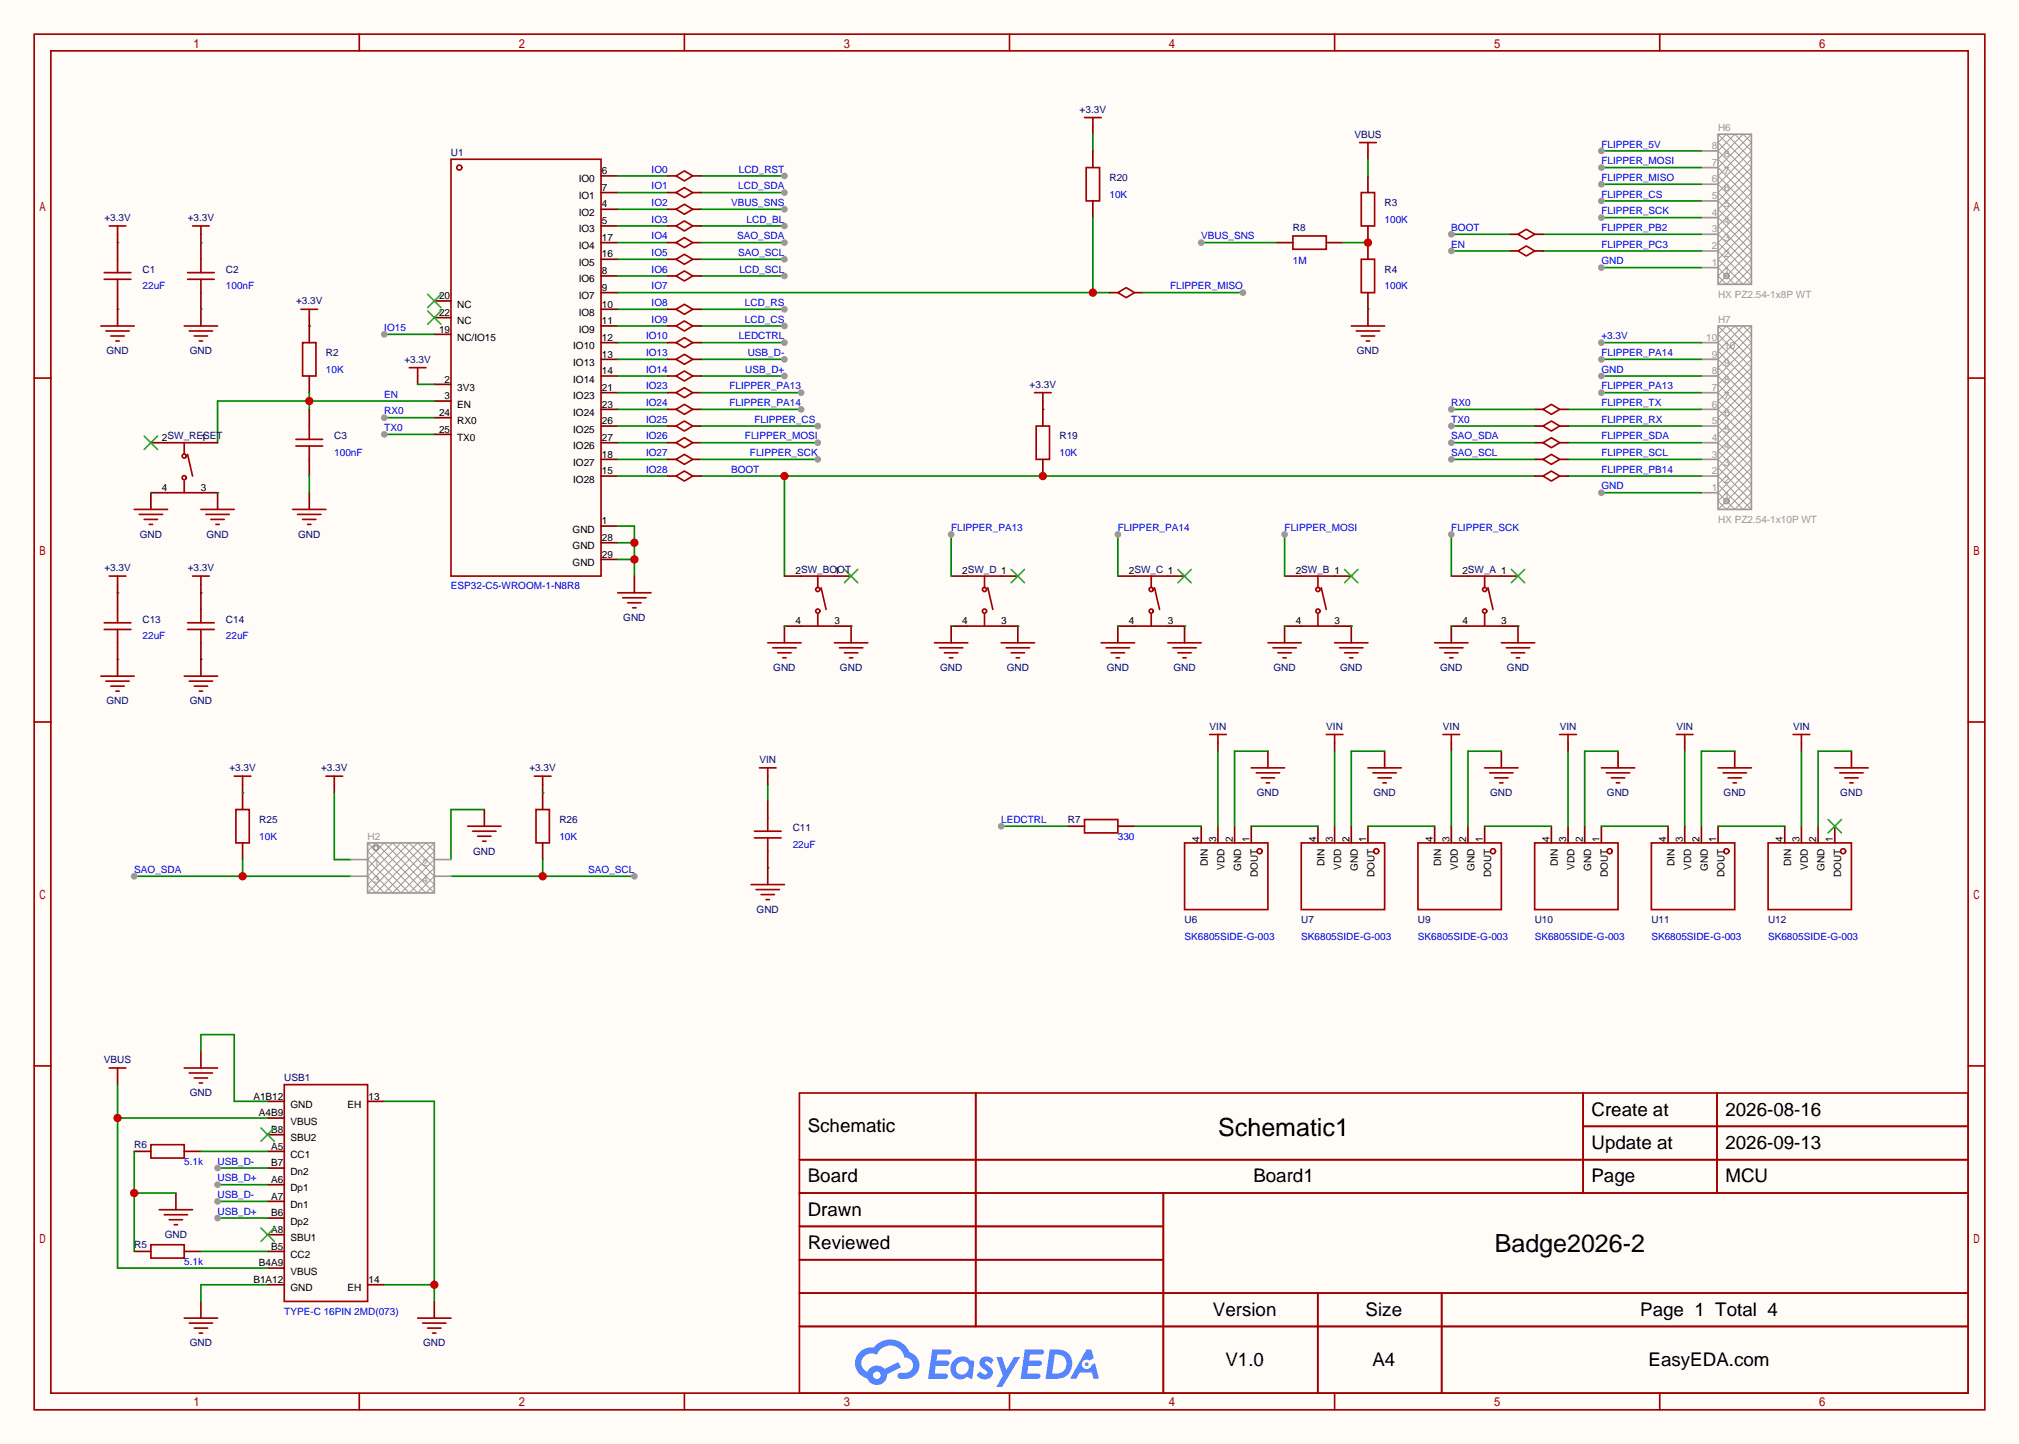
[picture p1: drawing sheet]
<svg xmlns="http://www.w3.org/2000/svg" width="308mm" height="220mm" viewBox="0 0 308 220" stroke-linecap="round" stroke-linejoin="round" font-family="sans-serif">
<path d="M0 0h307.6v220h-307.6z" fill="#fffcf7"/>
<g fill="none" stroke="#a10000" stroke-width=".25">
<path d="M5.2 5.2h297.2v209.6h-297.2zM7.7 7.7h292.1v204.5h-292.1zM54.7 5.2v2.5M104.3 5.2v2.5M153.8 5.2v2.5M203.3 5.2v2.5M252.9 5.2v2.5M5.2 57.6h2.5M299.8 57.6h2.6M5.2 110h2.5M299.8 110h2.6M5.2 162.4h2.5"/>
<path d="M121.8 166.5h178v45.7h-178zM121.8 176.7h178M148.7 166.5v35.6M241.2 166.5v15.2M241.2 171.6h58.6M261.6 166.5v15.2M299.8 162.4h2.6M121.8 181.7h178M121.8 186.8h55.4M121.8 197h178M121.8 191.9h55.4M177.2 181.7v30.5"/>
<path d="M200.8 197v15.2M219.6 197v15.2M54.7 212.2v2.6M104.3 212.2v2.6M121.8 202.1h178M153.8 212.2v2.6M203.3 212.2v2.6M252.9 212.2v2.6"/>
</g>
<g fill="#5487ff">
<path d="M149.5 206.9a1.3 1.3 0 0 1 1.9 .3l-.4 .6a.54 .54 0 0 0-1-.2l.1 .1a2.32 2.32 0 0 1 1.2 1.4 1.36 1.36 0 0 1-1.1 1 1.36 1.36 0 0 1-1.4-.6l.5-.6a.7 .7 0 0 0 1.1 .3v-.3a2.4 2.4 0 0 1-1.2-1.3l.1-.5z"/>
<path d="M151.8 206.7h.8l.7 2 1.2-2h.9l-2.7 4.5h-.9l1-1.6z"/>
<path d="M142 205.5h1.7a1.31 1.31 0 0 1 1.2 .2 .4 .4 0 0 1-.3 .6h-1.8l-.1 1h1.6a.4 .4 0 0 1 .3 .4 .4 .4 0 0 1-.4 .4h-1.6l-.2 1.2 .8-.1a1.23 1.23 0 0 1 1.2 .2 .39 .39 0 0 1-.4 .6h-2.6z"/>
<path d="M156.1 205.5h1.7a1.32 1.32 0 0 1 1.2 .2 .39 .39 0 0 1-.3 .6h-1.8l-.1 1h1.6a.4 .4 0 0 1 .4 .4 .4 .4 0 0 1-.5 .4h-1.6l-.2 1.1h.8a1.23 1.23 0 0 1 1.2 .2 .39 .39 0 0 1-.4 .6h-2.6z"/>
<path d="M165.5 205.6h.8l.3 1.3-.6 .3a.75 .75 0 0 0-1.1 .3 .75 .75 0 0 0 .5 1.1 .75 .75 0 0 0 .9-.7l.5-.3 .6 2.4h-.8l-.3-.9h-1.8l-.5 .9h-1z"/>
<path d="M159.9 205.6l-.6 4.4h1.4a2.27 2.27 0 0 0 2.6-1.6 2.27 2.27 0 0 0-1.4-2.7zM160.7 206.3a1.5 1.5 0 0 1 1.8 1.6 1.5 1.5 0 0 1-1.9 1.3h-.3z"/>
<path d="M145.4 207.2a1.62 1.62 0 0 0-.4 2.1 1.62 1.62 0 0 0 2 .6l.3-.2 .4 .2 .4 .1 .3-2.4-.1-.3-.2-.1a.57 .57 0 0 1-.6-.3 1.73 1.73 0 0 0-2.1 .3zM146 207.7a.96 .96 0 0 1 1.4 0 .96 .96 0 0 1-.2 1.5 .95 .95 0 0 1-1.4-.1 .95 .95 0 0 1 .2-1.4z"/>
<path d="M131 206a2.37 2.37 0 0 0 1.1 4 1.54 1.54 0 0 0 1.8 1 1.54 1.54 0 0 0 1.2-1.6l2.2-1.1-.5-.8-2.1 1a1.57 1.57 0 0 0-2.6 .5 1.5 1.5 0 0 1-.7-2.1 1.5 1.5 0 0 1 2.2-.5 2.23 2.23 0 0 1 2.3-1.4 2.23 2.23 0 0 1 2 1.8 1.16 1.16 0 0 1 1.2 1.1 1.16 1.16 0 0 1-1.1 1.2h-.7a.47 .47 0 0 0-.5 .4 .47 .47 0 0 0 .4 .5 2.26 2.26 0 0 0 2.8-2.5 2.12 2.12 0 0 0-1.4-1.5 3.2 3.2 0 0 0-5.5-.7l-.3-.1a2.55 2.55 0 0 0-1.8 .8zM133 209.5a.6 .6 0 0 1 1.2 0 .6 .6 0 0 1-1.2 0z"/>
<circle cx="165.6" cy="207.8" r=".28"/>
</g>
<g fill="none" stroke="#a10000" stroke-width=".25">
<path d="M68.7 24.3h22.9v63.5h-22.9z"/>
<circle cx="70" cy="25.5" r=".38"/>
</g>
<g fill="none" stroke="#870000" stroke-width=".25">
<path d="M91.6 39.5h2.5M91.6 37h2.5M91.6 34.4h2.5M91.6 31.9h2.5M91.6 29.3h2.5M91.6 26.8h2.5M66.2 45.8h2.5M66.2 48.4h2.5M66.2 50.9h2.5M66.2 58.5h2.5M91.6 59.8h2.5M91.6 57.3h2.5"/>
<path d="M91.6 54.7h2.5M91.6 52.2h2.5M91.6 49.7h2.5M91.6 47.1h2.5M91.6 44.6h2.5M91.6 42h2.5M66.2 61.1h2.5M66.2 63.6h2.5M66.2 66.2h2.5M91.6 72.5h2.5M91.6 70h2.5M91.6 67.4h2.5"/>
<path d="M91.6 64.9h2.5M91.6 62.4h2.5M91.6 85.2h2.5M91.6 82.7h2.5M91.6 80.1h2.5"/>
</g>
<path d="M65.2 44.8l2 2.1M65.2 47.4l2 2M67.2 44.8l-2 2.1M67.2 47.4l-2 2" fill="none" stroke="#3c3" stroke-width=".25"/>
<path d="M94.1 85.2h2.5M94.1 80.1h2.5v7.7M94.1 82.7h2.5" fill="none" stroke="#008700" stroke-width=".25"/>
<g fill="#c00">
<circle cx="96.6" cy="85.2" r=".63"/>
<circle cx="96.6" cy="82.7" r=".63"/>
</g>
<g fill="none" stroke="#870000" stroke-width=".25">
<path d="M166.5 19.2v1.2M17.9 35.7v1.3M30.6 35.7v1.3M166.5 23v2.5M166.5 30.6v2.5M194.4 37h2.6M202.1 37h2.5M208.4 26.8v2.5M208.4 34.4v5.1M17.9 47.1v2.6M30.6 47.1v2.6M47.1 48.4v3.8"/>
<path d="M47.1 57.3v2.5M63.6 57.3v1.2M208.4 44.6v5.1M23 75.1v2.5M33.1 75.1v2.5M47.1 75.1v2.5M158.9 61.1v3.8M158.9 70v2.5M17.9 89v1.3M30.6 89v1.3M96.6 87.8v2.5M119.5 95.4v2.5"/>
<path d="M129.7 95.4v2.5M144.9 95.4v2.5M155.1 95.4v2.5M170.3 95.4v2.5M180.5 95.4v2.5M195.7 95.4v2.5M205.9 95.4v2.5M221.1 95.4v2.5M231.3 95.4v2.5M17.9 100.5v2.5M30.6 100.5v2.5M37 119.5v3.8"/>
<path d="M50.9 119.5v1.3M82.7 119.5v3.8M193.2 114.4v2.6M210.9 114.4v2.6M228.7 114.4v2.6M246.5 114.4v2.6M264.3 114.4v2.6M282.1 114.4v2.6M37 128.4v2.5M73.8 123.3v2.6M82.7 128.4v2.5M117 132.2v2.5"/>
<path d="M30.6 160.1v2.6M26.8 181.7v2.6M30.6 198.2v2.6M66.2 198.2v2.6"/>
</g>
<g fill="none" stroke="#a10000" stroke-width=".25">
<path d="M165.2 17.9h2.6M166.5 17.9v1.3M16.6 34.4h2.6M17.9 34.4v1.3M29.3 34.4h2.6M30.6 34.4v1.3M165.5 25.5h2v5.1h-2zM197 35.9h5.1v2.1h-5.1zM207.4 39.5h2v5.1h-2zM207.4 29.3h2v5.1h-2zM15.4 49.7h5M16.1 50.4h3.6"/>
<path d="M16.9 51.2h2M17.7 51.9h.5M28.1 49.7h5M28.8 50.4h3.6M29.6 51.2h2M30.4 51.9h.5M45.8 47.1h2.6M46.1 52.2h2v5.1h-2zM47.1 47.1v1.3M62.4 56h2.5M63.6 56v1.3M157.6 59.8h2.5"/>
<path d="M158.9 59.8v1.3M205.9 49.7h5M206.6 50.4h3.6M207.4 51.2h2M208.2 51.9h.5M20.4 77.6h5.1M21.2 78.4h3.6M22 79.1h2M22.7 79.9h.5M30.6 77.6h5.1M31.4 78.4h3.5M32.1 79.1h2.1"/>
<path d="M32.9 79.9h.5M44.6 77.6h5.1M45.3 78.4h3.6M46.1 79.1h2M46.9 79.9h.5M157.9 64.9h2v5.1h-2zM16.6 87.8h2.6M17.9 87.8v1.2M29.3 87.8h2.6M30.6 87.8v1.2M94.1 90.3h5.1M94.9 91.1h3.5"/>
<path d="M95.6 91.8h2.1M96.4 92.6h.5M117 97.9h5M117.7 98.7h3.6M118.5 99.4h2M127.1 97.9h5.1M127.9 98.7h3.5M128.7 99.4h2M142.4 97.9h5M143.1 98.7h3.6M143.9 99.4h2M152.5 97.9h5.1"/>
<path d="M153.3 98.7h3.5M154.1 99.4h2M167.8 97.9h5M168.5 98.7h3.6M169.3 99.4h2M177.9 97.9h5.1M178.7 98.7h3.5M179.5 99.4h2M193.2 97.9h5M193.9 98.7h3.6M194.7 99.4h2M203.3 97.9h5.1"/>
<path d="M204.1 98.7h3.5M204.9 99.4h2M218.6 97.9h5M219.3 98.7h3.6M220.1 99.4h2M228.7 97.9h5.1M229.5 98.7h3.5M230.3 99.4h2M15.4 103h5M16.1 103.8h3.6M16.9 104.5h2M17.7 105.3h.5"/>
<path d="M28.1 103h5M28.8 103.8h3.6M29.6 104.5h2M30.4 105.3h.5M35.7 118.2h2.5M37 118.2v1.3M49.7 118.2h2.5M50.9 118.2v1.3M81.4 118.2h2.5M82.7 118.2v1.3M119.3 100.2h.5M129.4 100.2h.5"/>
<path d="M144.7 100.2h.5M154.8 100.2h.5M170.1 100.2h.5M180.2 100.2h.5M190.6 117h5.1M191.4 117.7h3.5M192.2 118.5h2M192.9 119.3h.5M195.5 100.2h.5M205.6 100.2h.5M208.4 117h5.1M209.2 117.7h3.5"/>
<path d="M209.9 118.5h2.1M210.7 119.3h.5M220.9 100.2h.5M226.2 117h5.1M226.9 117.7h3.6M227.7 118.5h2M228.5 119.3h.5M231 100.2h.5M244 117h5M244.7 117.7h3.6M245.5 118.5h2M246.3 119.3h.5"/>
<path d="M261.7 117h5.1M262.5 117.7h3.6M263.3 118.5h2M264 119.3h.5M279.5 117h5.1M280.3 117.7h3.5M281.1 118.5h2M281.8 119.3h.5M35.9 123.3h2.1v5.1h-2.1zM71.2 125.9h5.1M72 126.6h3.6M72.8 127.4h2"/>
<path d="M73.5 128.1h.5M81.7 123.3h2v5.1h-2zM114.4 134.7h5.1M115.2 135.5h3.5M116 136.3h2M116.7 137h.5M28.1 162.7h5M28.8 163.4h3.6M29.6 164.2h2M30.4 165h.5M24.3 184.3h5M25 185h3.6"/>
<path d="M25.8 185.8h2M26.5 186.6h.6M28.1 200.8h5M28.8 201.5h3.6M29.6 202.3h2M30.4 203.1h.5M63.6 200.8h5.1M64.4 201.5h3.5M65.2 202.3h2M65.9 203.1h.5"/>
</g>
<path d="M166.5 20.4v2.6M47.1 49.7h.1M47.1 59.8v2.6M63.6 58.5h2.6M66.2 61.1h-33.1v6.3M158.9 62.4h.1" fill="none" stroke="#008700" stroke-width=".25"/>
<circle cx="47.1" cy="61.1" r=".63" fill="#c00"/>
<path d="M58.5 63.6h7.7" fill="none" stroke="#008700" stroke-width=".25"/>
<circle cx="58.5" cy="63.6" r=".51" fill="#999"/>
<path d="M58.5 66.2h7.7" fill="none" stroke="#008700" stroke-width=".25"/>
<circle cx="58.5" cy="66.2" r=".51" fill="#999"/>
<path d="M94.1 72.5h7.6M106.8 72.5h127M119.5 72.5v15.3" fill="none" stroke="#008700" stroke-width=".25"/>
<g fill="#c00">
<circle cx="158.9" cy="72.5" r=".63"/>
<circle cx="119.5" cy="72.5" r=".63"/>
</g>
<path d="M58.5 50.9h7.7M94.1 59.8h7.6M94.1 70h7.6M94.1 67.4h7.6M94.1 64.9h7.6M94.1 62.4h7.6" fill="none" stroke="#008700" stroke-width=".25"/>
<circle cx="58.5" cy="50.9" r=".51" fill="#999"/>
<path d="M166.5 33.1v11.5M94.1 57.3h7.6M94.1 54.7h7.6M94.1 52.2h7.6M94.1 49.7h7.6M94.1 47.1h7.6M94.1 44.6h74.9" fill="none" stroke="#008700" stroke-width=".25"/>
<circle cx="166.5" cy="44.6" r=".63" fill="#c00"/>
<g fill="none" stroke="#008700" stroke-width=".25">
<path d="M17.9 37h.1M94.1 39.5h7.6M94.1 37h7.6M94.1 34.4h7.6M94.1 31.9h7.6M94.1 29.3h7.6M94.1 26.8h7.6M17.9 47.1h.1M94.1 42h7.6M106.8 54.7h12.7M17.9 90.3h.1M30.6 90.3h.1"/>
<path d="M17.9 100.5h.1M30.6 100.5h.1M117 119.5v2.5M117 132.2h.1"/>
</g>
<path d="M165.2 124.8h5.1v2.1h-5.1zM23 174.4h5.1v2h-5.1zM23 189.6h5.1v2h-5.1z" fill="none" stroke="#a10000" stroke-width=".25"/>
<path d="M162.7 125.9h2.5M170.3 125.9h2.5M20.4 175.4h2.6M28.1 175.4h2.5M20.4 190.6h2.6M28.1 190.6h2.5" fill="none" stroke="#870000" stroke-width=".25"/>
<circle cx="119.5" cy="54.7" r=".51" fill="#999"/>
<path d="M106.8 57.3h12.7" fill="none" stroke="#008700" stroke-width=".25"/>
<circle cx="119.5" cy="57.3" r=".51" fill="#999"/>
<path d="M43.3 165.2h12.7v33h-12.7z" fill="none" stroke="#a10000" stroke-width=".25"/>
<g fill="none" stroke="#870000" stroke-width=".25">
<path d="M40.8 167.8h2.5M40.8 170.3h2.5M40.8 172.8h2.5M40.8 175.4h2.5M40.8 177.9h2.5M56 167.8h2.5M40.8 180.5h2.5M40.8 183h2.5M40.8 185.5h2.5M40.8 188.1h2.5M40.8 190.6h2.5M40.8 193.2h2.5"/>
<path d="M40.8 195.7h2.5M56 195.7h2.5"/>
</g>
<path d="M39.8 171.8l2 2.1M41.8 171.8l-2 2.1M39.8 187.1l2 2M41.8 187.1l-2 2" fill="none" stroke="#3c3" stroke-width=".25"/>
<path d="M58.5 167.8h7.7v30.4M58.5 195.7h7.7" fill="none" stroke="#008700" stroke-width=".25"/>
<circle cx="66.2" cy="195.7" r=".63" fill="#c00"/>
<path d="M17.9 165.2v28h22.9M17.9 170.3h22.9M30.6 160.1v-2.5h5.1v10.2h5.1M40.8 195.7h-10.2v2.5" fill="none" stroke="#008700" stroke-width=".25"/>
<path d="M208.4 23v1.3M117 118.2v1.3M185.5 113.2v1.2M203.3 113.2v1.2M221.1 113.2v1.2M238.9 113.2v1.2M256.7 113.2v1.2M274.4 113.2v1.2M17.9 164v1.2" fill="none" stroke="#870000" stroke-width=".25"/>
<g fill="none" stroke="#a10000" stroke-width=".25">
<path d="M207.1 21.7h2.6M208.4 21.7v1.3M115.7 117h2.5M117 117v1.2M184.3 111.9h2.5M185.5 111.9v1.3M202.1 111.9h2.5M203.3 111.9v1.3M219.8 111.9h2.6M221.1 111.9v1.3M237.6 111.9h2.6M238.9 111.9v1.3"/>
<path d="M255.4 111.9h2.5M256.7 111.9v1.3M273.2 111.9h2.5M274.4 111.9v1.3M16.6 162.7h2.6M17.9 162.7v1.3"/>
</g>
<circle cx="17.9" cy="170.3" r=".63" fill="#c00"/>
<path d="M33.1 183h7.7" fill="none" stroke="#008700" stroke-width=".25"/>
<circle cx="33.1" cy="183" r=".51" fill="#999"/>
<path d="M33.1 177.9h7.7" fill="none" stroke="#008700" stroke-width=".25"/>
<circle cx="33.1" cy="177.9" r=".51" fill="#999"/>
<path d="M33.1 185.5h7.7" fill="none" stroke="#008700" stroke-width=".25"/>
<circle cx="33.1" cy="185.5" r=".51" fill="#999"/>
<path d="M33.1 180.5h7.7" fill="none" stroke="#008700" stroke-width=".25"/>
<circle cx="33.1" cy="180.5" r=".51" fill="#999"/>
<path d="M106.8 49.7h12.7M30.6 175.4h10.2M30.6 190.6h10.2" fill="none" stroke="#008700" stroke-width=".25"/>
<g fill="none" stroke="#a10000" stroke-width=".25">
<path d="M25.5 75.1h5.1M25.5 67.4h5.1M28.1 67.4v1.8M28.1 73.3v1.8M28.6 69.2l.7 3.3M122 95.4h5.1M122 87.8h5.1M124.6 87.8v1.7M124.6 93.6v1.8M125.1 89.5l.8 3.3M147.4 95.4h5.1M147.4 87.8h5.1"/>
<path d="M150 87.8v1.7M150 93.6v1.8M150.5 89.5l.8 3.3M172.8 95.4h5.1M172.8 87.8h5.1M175.4 87.8v1.7M175.4 93.6v1.8M175.9 89.5l.8 3.3M198.2 95.4h5.1M198.2 87.8h5.1M200.8 87.8v1.7M200.8 93.6v1.8"/>
<path d="M201.3 89.5l.8 3.3M223.6 95.4h5.1M223.6 87.8h5.1M226.2 87.8v1.7M226.2 93.6v1.8M226.7 89.5l.8 3.3"/>
<circle cx="28.1" cy="72.8" r=".32"/>
<circle cx="28.1" cy="69.5" r=".32"/>
<circle cx="124.6" cy="93.1" r=".32"/>
<circle cx="124.6" cy="89.8" r=".32"/>
<circle cx="150" cy="93.1" r=".32"/>
<circle cx="150" cy="89.8" r=".32"/>
<circle cx="175.4" cy="93.1" r=".32"/>
<circle cx="175.4" cy="89.8" r=".32"/>
<circle cx="200.8" cy="93.1" r=".32"/>
<circle cx="200.8" cy="89.8" r=".32"/>
<circle cx="226.2" cy="93.1" r=".32"/>
<circle cx="226.2" cy="89.8" r=".32"/>
</g>
<g fill="none" stroke="#870000" stroke-width=".25">
<path d="M23 67.4h2.5M23 75.1h2.5M30.6 67.4h2.5M30.6 75.1h2.5M119.5 87.8h2.5M119.5 95.4h2.5M127.1 87.8h2.6M127.1 95.4h2.6M144.9 87.8h2.5M144.9 95.4h2.5M152.5 87.8h2.6M152.5 95.4h2.6"/>
<path d="M170.3 87.8h2.5M170.3 95.4h2.5M177.9 87.8h2.6M177.9 95.4h2.6M195.7 87.8h2.5M195.7 95.4h2.5M203.3 87.8h2.6M203.3 95.4h2.6M221.1 87.8h2.5M221.1 95.4h2.5M228.7 87.8h2.6M228.7 95.4h2.6"/>
</g>
<path d="M22 66.4l2 2.1M24 66.4l-2 2.1M128.7 86.7l2 2.1M130.7 86.7l-2 2.1M154.1 86.7l2 2.1M156.1 86.7l-2 2.1M179.5 86.7l2 2.1M181.5 86.7l-2 2.1M204.9 86.7l2 2.1M206.9 86.7l-2 2.1M230.3 86.7l2 2.1M232.3 86.7l-2 2.1" fill="none" stroke="#3c3" stroke-width=".25"/>
<circle cx="119.5" cy="49.7" r=".51" fill="#999"/>
<path d="M106.8 47.1h12.7" fill="none" stroke="#008700" stroke-width=".25"/>
<circle cx="119.5" cy="47.1" r=".51" fill="#999"/>
<path d="M106.8 42h12.7" fill="none" stroke="#008700" stroke-width=".25"/>
<circle cx="119.5" cy="42" r=".51" fill="#999"/>
<path d="M106.8 29.3h12.7" fill="none" stroke="#008700" stroke-width=".25"/>
<circle cx="119.5" cy="29.3" r=".51" fill="#999"/>
<path d="M106.8 26.8h12.7" fill="none" stroke="#008700" stroke-width=".25"/>
<circle cx="119.5" cy="26.8" r=".51" fill="#999"/>
<path d="M106.8 34.4h12.7" fill="none" stroke="#008700" stroke-width=".25"/>
<circle cx="119.5" cy="34.4" r=".51" fill="#999"/>
<path d="M30.6 37v2.5M30.6 44.6v2.5M47.1 62.4v2.5M47.1 70v2.5" fill="none" stroke="#870000" stroke-width=".25"/>
<path d="M30.6 39.5v2M28.6 41.5h4M28.6 42.5h4M30.6 42.5v2.1M45.1 66.9h4M45.1 67.9h4M47.1 64.9v2M47.1 67.9v2.1" fill="none" stroke="#a10000" stroke-width=".25"/>
<path d="M30.6 37h.1M30.6 47.1h.1M47.1 72.5v2.6M20.4 175.4v15.2M20.4 181.7h6.4" fill="none" stroke="#008700" stroke-width=".25"/>
<circle cx="20.4" cy="181.7" r=".63" fill="#c00"/>
<g fill="none" stroke="#008700" stroke-width=".25">
<path d="M106.8 52.2h12.7M23 75.1h.1M33.1 75.1h.1M119.5 95.4h.1M129.7 95.4h.1M144.9 95.4h.1M155.1 95.4h.1M170.3 95.4h.1M180.5 95.4h.1M195.7 95.4h.1M205.9 95.4h.1M221.1 95.4h.1"/>
<path d="M231.3 95.4h.1M185.5 114.4v11.5M193.2 114.4h-5.1v11.5M203.3 114.4v11.5M210.9 114.4h-5v11.5M221.1 114.4v11.5M228.7 114.4h-5.1v11.5M238.9 114.4v11.5M246.5 114.4h-5.1v11.5M256.7 114.4v11.5M264.3 114.4h-5.1v11.5M274.4 114.4v11.5"/>
<path d="M282.1 114.4h-5.1v11.5M172.8 125.9h10.2M190.6 125.9h10.2M208.4 125.9h10.2M226.2 125.9h10.1M244 125.9h10.1M261.7 125.9h10.2"/>
</g>
<g fill="none" stroke="#a10000" stroke-width=".25">
<path d="M180.5 128.4h12.7v10.2h-12.7zM198.2 128.4h12.7v10.2h-12.7zM216 128.4h12.7v10.2h-12.7zM233.8 128.4h12.7v10.2h-12.7zM251.6 128.4h12.7v10.2h-12.7zM269.4 128.4h12.7v10.2h-12.7z"/>
<circle cx="191.9" cy="129.7" r=".38"/>
<circle cx="209.7" cy="129.7" r=".38"/>
<circle cx="227.5" cy="129.7" r=".38"/>
<circle cx="245.2" cy="129.7" r=".38"/>
<circle cx="263" cy="129.7" r=".38"/>
<circle cx="280.8" cy="129.7" r=".38"/>
</g>
<g fill="none" stroke="#870000" stroke-width=".25">
<path d="M183 125.9v2.5M185.5 125.9v2.5M188.1 125.9v2.5M190.6 125.9v2.5M200.8 125.9v2.5M203.3 125.9v2.5M205.9 125.9v2.5M208.4 125.9v2.5M218.6 125.9v2.5M221.1 125.9v2.5M223.6 125.9v2.5M226.2 125.9v2.5"/>
<path d="M236.3 125.9v2.5M238.9 125.9v2.5M241.4 125.9v2.5M244 125.9v2.5M254.1 125.9v2.5M256.7 125.9v2.5M259.2 125.9v2.5M261.7 125.9v2.5M271.9 125.9v2.5M274.4 125.9v2.5M277 125.9v2.5M279.5 125.9v2.5"/>
</g>
<path d="M278.5 124.8l2 2.1M280.5 124.8l-2 2.1" fill="none" stroke="#3c3" stroke-width=".25"/>
<circle cx="119.5" cy="52.2" r=".51" fill="#999"/>
<path d="M152.5 125.9h10.2" fill="none" stroke="#008700" stroke-width=".25"/>
<circle cx="152.5" cy="125.9" r=".51" fill="#999"/>
<path d="M20.4 133.5h33.1M37 130.9v2.6M50.9 120.8v10.1h2.6M73.8 123.3h-5.1v7.6" fill="none" stroke="#008700" stroke-width=".25"/>
<circle cx="37" cy="133.5" r=".63" fill="#c00"/>
<circle cx="20.4" cy="133.5" r=".51" fill="#999"/>
<path d="M68.7 133.5h27.9M82.7 130.9v2.6" fill="none" stroke="#008700" stroke-width=".25"/>
<circle cx="82.7" cy="133.5" r=".63" fill="#c00"/>
<circle cx="96.6" cy="133.5" r=".51" fill="#999"/>
<path d="M244 23h15.2M37 120.8h.1M82.7 120.8h.1" fill="none" stroke="#008700" stroke-width=".25"/>
<path d="M261.7 20.4l5.1 5.1-5.1 5.1 5.1 5.1-5.1 5.1 2.6 2.5 2.5-2.5-5.1-5.1 5.1-5.1-5.1-5.1 5.1-5.1M263 20.4l-1.3 1.3 5.1 5.1-5.1 5.1 5.1 5.1-5.1 5 1.3 1.3 3.8-3.8-5.1-5.1 5.1-5.1-5.1-5 3.9-3.9 1.2 1.3-5.1 5.1 5.1 5.1-5.1 5.1 5.1 5-1.2 1.3-3.9-3.8 5.1-5.1-5.1-5.1 5.1-5zM261.7 43.3l5.1-5.1-5.1-5.1 5.1-5-5.1-5.1 2.6-2.6 2.5 2.6-5.1 5.1 5.1 5-5.1 5.1 5.1 5.1M261.7 49.7l5.1 5-5.1 5.1 5.1 5.1-5.1 5.1 5.1 5.1-2.5 2.5-2.6-2.5 5.1-5.1-5.1-5.1 5.1-5.1-5.1-5.1 5.1-5M263 49.7l-1.3 1.2 5.1 5.1-5.1 5.1 5.1 5.1-5.1 5 5.1 5.1-1.2 1.3-3.9-3.8 5.1-5.1-5.1-5.1 5.1-5.1-5.1-5 3.9-3.8 1.2 1.2-5.1 5.1 5.1 5.1-5.1 5.1 5.1 5-5.1 5.1 1.3 1.3 3.8-3.8-5.1-5.1 5.1-5.1-5.1-5.1 5.1-5zM263.2 41.7l.2 .2M263.4 42.2l-.2 .2M261.7 77.6l5.1-5.1-5.1-5.1 5.1-5-5.1-5.1 5.1-5.1-2.5-2.5-2.6 2.5 5.1 5.1-5.1 5.1 5.1 5-5.1 5.1 5.1 5.1M263.2 76l.2 .2M263.4 76.5l-.2 .2" fill="none" stroke="#999" stroke-width=".15"/>
<g fill="none" stroke="#999" stroke-width=".25">
<path d="M259.2 38.2h2.5M259.2 35.7h2.5M259.2 33.1h2.5M259.2 30.6h2.5M259.2 28.1h2.5M259.2 25.5h2.5M259.2 23h2.5M261.7 20.4h5.1v22.9h-5.1zM259.2 40.8h2.5M259.2 59.8h2.5M259.2 57.3h2.5M259.2 54.7h2.5"/>
<path d="M259.2 52.2h2.5M261.7 49.7h5.1v27.9h-5.1zM259.2 75.1h2.5M259.2 72.5h2.5M259.2 70h2.5M259.2 67.4h2.5M259.2 64.9h2.5M259.2 62.4h2.5"/>
<circle cx="263" cy="42" r=".38"/>
<circle cx="263" cy="76.3" r=".38"/>
</g>
<circle cx="244" cy="23" r=".51" fill="#999"/>
<path d="M244 25.5h15.2" fill="none" stroke="#008700" stroke-width=".25"/>
<circle cx="244" cy="25.5" r=".51" fill="#999"/>
<path d="M244 28.1h15.2" fill="none" stroke="#008700" stroke-width=".25"/>
<circle cx="244" cy="28.1" r=".51" fill="#999"/>
<path d="M244 30.6h15.2" fill="none" stroke="#008700" stroke-width=".25"/>
<circle cx="244" cy="30.6" r=".51" fill="#999"/>
<path d="M244 33.1h15.2" fill="none" stroke="#008700" stroke-width=".25"/>
<circle cx="244" cy="33.1" r=".51" fill="#999"/>
<path d="M235.1 35.7h24.1M235.1 38.2h24.1M244 40.8h15.2" fill="none" stroke="#008700" stroke-width=".25"/>
<circle cx="244" cy="40.8" r=".51" fill="#999"/>
<path d="M244 52.2h15.2" fill="none" stroke="#008700" stroke-width=".25"/>
<circle cx="244" cy="52.2" r=".51" fill="#999"/>
<path d="M244 54.7h15.2" fill="none" stroke="#008700" stroke-width=".25"/>
<circle cx="244" cy="54.7" r=".51" fill="#999"/>
<path d="M244 57.3h15.2" fill="none" stroke="#008700" stroke-width=".25"/>
<circle cx="244" cy="57.3" r=".51" fill="#999"/>
<path d="M244 59.8h15.2" fill="none" stroke="#008700" stroke-width=".25"/>
<circle cx="244" cy="59.8" r=".51" fill="#999"/>
<path d="M238.9 62.4h20.3M238.9 64.9h20.3M238.9 67.4h20.3M238.9 70h20.3M238.9 72.5h20.3M244 75.1h15.2" fill="none" stroke="#008700" stroke-width=".25"/>
<circle cx="244" cy="75.1" r=".51" fill="#999"/>
<g fill="none" stroke="#870000" stroke-width=".25">
<path d="M101.7 31.9h1.3M101.7 29.3h1.3M101.7 34.4h1.3M101.7 26.8h1.3M101.7 39.5h1.3M101.7 37h1.3M105.5 31.9h1.3M105.5 29.3h1.3M105.5 34.4h1.3M105.5 26.8h1.3M105.5 39.5h1.3M105.5 37h1.3"/>
<path d="M230 38.2h1.3M230 35.7h1.3M233.8 38.2h1.3M233.8 35.7h1.3M101.7 49.7h1.3M101.7 47.1h1.3M101.7 42h1.3M101.7 59.8h1.3M101.7 57.3h1.3M101.7 54.7h1.3M101.7 52.2h1.3M105.5 49.7h1.3"/>
<path d="M105.5 47.1h1.3M105.5 42h1.3M105.5 59.8h1.3M105.5 57.3h1.3M105.5 54.7h1.3M105.5 52.2h1.3M169 44.6h1.3M172.8 44.6h1.3M101.7 72.5h1.3M101.7 70h1.3M101.7 67.4h1.3M101.7 64.9h1.3"/>
<path d="M101.7 62.4h1.3M105.5 72.5h1.3M105.5 70h1.3M105.5 67.4h1.3M105.5 64.9h1.3M105.5 62.4h1.3"/>
</g>
<g fill="none" stroke="#a10000" stroke-width=".25">
<path d="M103 31.9l1.3-.8 1.2 .8-1.2 .7zM103 29.3l1.3-.7 1.2 .7-1.2 .8zM103 34.4l1.3-.7 1.2 .7-1.2 .8zM103 26.8l1.3-.8 1.2 .8-1.2 .8zM103 39.5l1.3-.8 1.2 .8-1.2 .8zM103 37l1.3-.8 1.2 .8-1.2 .7zM231.3 38.2l1.2-.7 1.3 .7-1.3 .8zM231.3 35.7l1.2-.8 1.3 .8-1.3 .7zM103 49.7l1.3-.8 1.2 .8-1.2 .7zM103 47.1l1.3-.7 1.2 .7-1.2 .8zM103 42l1.3-.7 1.2 .7-1.2 .8zM103 59.8l1.3-.7 1.2 .7-1.2 .8z"/>
<path d="M103 57.3l1.3-.8 1.2 .8-1.2 .7zM103 54.7l1.3-.7 1.2 .7-1.2 .8zM103 52.2l1.3-.8 1.2 .8-1.2 .8zM170.3 44.6l1.3-.8 1.2 .8-1.2 .7zM103 72.5l1.3-.7 1.2 .7-1.2 .8zM103 70l1.3-.8 1.2 .8-1.2 .7zM103 67.4l1.3-.7 1.2 .7-1.2 .8zM103 64.9l1.3-.8 1.2 .8-1.2 .8zM103 62.4l1.3-.8 1.2 .8-1.2 .7z"/>
</g>
<path d="M106.8 37h12.7" fill="none" stroke="#008700" stroke-width=".25"/>
<circle cx="119.5" cy="37" r=".51" fill="#999"/>
<path d="M106.8 39.5h12.7" fill="none" stroke="#008700" stroke-width=".25"/>
<circle cx="119.5" cy="39.5" r=".51" fill="#999"/>
<path d="M233.8 72.5h1.3M233.8 70h1.3M233.8 62.4h1.3M233.8 64.9h1.3M233.8 67.4h1.3M237.6 72.5h1.3M237.6 70h1.3M237.6 62.4h1.3M237.6 64.9h1.3M237.6 67.4h1.3" fill="none" stroke="#870000" stroke-width=".25"/>
<path d="M235.1 72.5l1.2-.7 1.3 .7-1.3 .8zM235.1 70l1.2-.8 1.3 .8-1.3 .7zM235.1 62.4l1.2-.8 1.3 .8-1.3 .7zM235.1 64.9l1.2-.8 1.3 .8-1.3 .8zM235.1 67.4l1.2-.7 1.3 .7-1.3 .8z" fill="none" stroke="#a10000" stroke-width=".25"/>
<path d="M221.1 67.4h12.7" fill="none" stroke="#008700" stroke-width=".25"/>
<circle cx="221.1" cy="67.4" r=".51" fill="#999"/>
<path d="M221.1 70h12.7" fill="none" stroke="#008700" stroke-width=".25"/>
<circle cx="221.1" cy="70" r=".51" fill="#999"/>
<path d="M221.1 62.4h12.7" fill="none" stroke="#008700" stroke-width=".25"/>
<circle cx="221.1" cy="62.4" r=".51" fill="#999"/>
<path d="M221.1 64.9h12.7" fill="none" stroke="#008700" stroke-width=".25"/>
<circle cx="221.1" cy="64.9" r=".51" fill="#999"/>
<path d="M106.8 62.4h15.2" fill="none" stroke="#008700" stroke-width=".25"/>
<circle cx="122" cy="62.4" r=".51" fill="#999"/>
<path d="M106.8 64.9h17.8" fill="none" stroke="#008700" stroke-width=".25"/>
<circle cx="124.6" cy="64.9" r=".51" fill="#999"/>
<path d="M106.8 67.4h17.8" fill="none" stroke="#008700" stroke-width=".25"/>
<circle cx="124.6" cy="67.4" r=".51" fill="#999"/>
<path d="M106.8 70h17.8" fill="none" stroke="#008700" stroke-width=".25"/>
<circle cx="124.6" cy="70" r=".51" fill="#999"/>
<path d="M106.8 59.8h15.2" fill="none" stroke="#008700" stroke-width=".25"/>
<circle cx="122" cy="59.8" r=".51" fill="#999"/>
<path d="M221.1 38.2h8.9" fill="none" stroke="#008700" stroke-width=".25"/>
<circle cx="221.1" cy="38.2" r=".51" fill="#999"/>
<path d="M221.1 35.7h8.9" fill="none" stroke="#008700" stroke-width=".25"/>
<circle cx="221.1" cy="35.7" r=".51" fill="#999"/>
<path d="M174.1 44.6h15.3" fill="none" stroke="#008700" stroke-width=".25"/>
<circle cx="189.4" cy="44.6" r=".51" fill="#999"/>
<path d="M56 129.7l1.3-1.3 7.6 7.6 1.3-1.3-6.4-6.3-3.8 3.8 3.8 3.8 6.4-6.3-1.3-1.3-7.6 7.6-1.3-1.3 6.4-6.3 3.8 3.8-3.8 3.8zM56 136l7.6-7.6 2.6 2.5-5.1 5.1-5.1-5.1 2.5-2.5 7.7 7.6M56 128.4l7.6 7.6 2.6-2.5-5.1-5.1-5.1 5.1 2.5 2.5 7.7-7.6M57.4 128.8l.2 .2" fill="none" stroke="#999" stroke-width=".15"/>
<g fill="none" stroke="#999" stroke-width=".25">
<path d="M53.5 130.9h2.5M53.5 133.5h2.5M56 128.4h10.2v7.6h-10.2zM66.2 130.9h2.5M66.2 133.5h2.5"/>
<circle cx="57.3" cy="129.2" r=".38"/>
</g>
<path d="M144.9 81.4v6.4" fill="none" stroke="#008700" stroke-width=".25"/>
<circle cx="144.9" cy="81.4" r=".51" fill="#999"/>
<path d="M170.3 81.4v6.4" fill="none" stroke="#008700" stroke-width=".25"/>
<circle cx="170.3" cy="81.4" r=".51" fill="#999"/>
<path d="M195.7 81.4v6.4" fill="none" stroke="#008700" stroke-width=".25"/>
<circle cx="195.7" cy="81.4" r=".51" fill="#999"/>
<path d="M221.1 81.4v6.4" fill="none" stroke="#008700" stroke-width=".25"/>
<circle cx="221.1" cy="81.4" r=".51" fill="#999"/>
<path d="M204.6 37h3.8M208.4 24.3v2.5" fill="none" stroke="#008700" stroke-width=".25"/>
<circle cx="208.4" cy="37" r=".63" fill="#c00"/>
<path d="M183 37h11.4" fill="none" stroke="#008700" stroke-width=".25"/>
<circle cx="183" cy="37" r=".51" fill="#999"/>
<path d="M106.8 31.9h12.7M208.4 47.1h.1" fill="none" stroke="#008700" stroke-width=".25"/>
<circle cx="119.5" cy="31.9" r=".51" fill="#999"/>
<g fill="none" stroke="#a10000" stroke-width=".25">
<path d="M17.9 39.5v2M15.9 42.5h4M15.9 41.5h4M17.9 42.5v2.1M15.9 95.9h4M15.9 94.9h4M17.9 92.8v2.1M17.9 95.9v2M28.6 95.9h4M28.6 94.9h4M30.6 92.8v2.1M30.6 95.9v2"/>
<path d="M114.9 127.6h4.1M114.9 126.6h4.1M117 124.6v2M117 127.6v2.1"/>
</g>
<path d="M17.9 37v2.5M17.9 44.6v2.5M17.9 90.3v2.5M17.9 97.9v2.6M30.6 90.3v2.5M30.6 97.9v2.6M117 122v2.6M117 129.7v2.5" fill="none" stroke="#870000" stroke-width=".25"/>
<g font-size="3.8">
<text x="185.6" y="173">Schematic1</text>
<text x="227.7" y="190.8">Badge2026-2</text>
</g>
<g font-size="2.9">
<text x="123.1" y="172.5">Schematic</text>
<text x="242.5" y="170">Create at</text>
<text x="262.9" y="170">2026-08-16</text>
<text x="242.5" y="175">Update at</text>
<text x="262.9" y="175">2026-09-13</text>
<text x="123.1" y="180.1">Board</text>
<text x="123.1" y="185.2">Drawn</text>
<text x="191" y="180.1">Board1</text>
<text x="242.5" y="180.1">Page</text>
<text x="262.9" y="180.1">MCU</text>
<text x="123.1" y="190.3">Reviewed</text>
<text x="184.8" y="200.4">Version</text>
<text x="208.1" y="200.4">Size</text>
<text x="249.9" y="200.4">Page 1 Total 4</text>
<text x="186.7" y="208.1">V1.0</text>
<text x="209.1" y="208.1">A4</text>
<text x="251.2" y="208.1">EasyEDA.com</text>
</g>
<g font-size="1.5" fill="#000080">
<text x="164.5" y="17.1">+3.3V</text>
<text x="68.7" y="23.7">U1</text>
<text x="206.3" y="21">VBUS</text>
<text x="169" y="27.6">R20</text>
<text x="15.9" y="33.7">+3.3V</text>
<text x="28.6" y="33.7">+3.3V</text>
<text x="197" y="35.2">R8</text>
<text x="210.9" y="31.4">R3</text>
<text x="21.7" y="41.5">C1</text>
<text x="34.4" y="41.5">C2</text>
<text x="210.9" y="41.5">R4</text>
<text x="45.1" y="46.4">+3.3V</text>
<text x="16.2" y="54">GND</text>
<text x="28.9" y="54">GND</text>
<text x="206.7" y="54">GND</text>
<text x="49.7" y="54.2">R2</text>
<text x="61.6" y="55.2">+3.3V</text>
<text x="156.9" y="59.1">+3.3V</text>
<text x="50.9" y="66.9">C3</text>
<text x="161.4" y="66.9">R19</text>
<text x="21.3" y="81.9">GND</text>
<text x="31.5" y="81.9">GND</text>
<text x="45.4" y="81.9">GND</text>
<text x="15.9" y="87">+3.3V</text>
<text x="28.6" y="87">+3.3V</text>
<text x="21.7" y="94.9">C13</text>
<text x="34.4" y="94.9">C14</text>
<text x="95" y="94.6">GND</text>
<text x="16.2" y="107.3">GND</text>
<text x="28.9" y="107.3">GND</text>
<text x="117.8" y="102.2">GND</text>
<text x="128" y="102.2">GND</text>
<text x="143.2" y="102.2">GND</text>
<text x="153.4" y="102.2">GND</text>
<text x="168.6" y="102.2">GND</text>
<text x="178.8" y="102.2">GND</text>
<text x="194" y="102.2">GND</text>
<text x="204.2" y="102.2">GND</text>
<text x="219.4" y="102.2">GND</text>
<text x="229.6" y="102.2">GND</text>
<text x="184.3" y="111.1">VIN</text>
<text x="202.1" y="111.1">VIN</text>
<text x="219.8" y="111.1">VIN</text>
<text x="237.6" y="111.1">VIN</text>
<text x="255.4" y="111.1">VIN</text>
<text x="273.2" y="111.1">VIN</text>
<text x="34.9" y="117.5">+3.3V</text>
<text x="48.9" y="117.5">+3.3V</text>
<text x="80.7" y="117.5">+3.3V</text>
<text x="115.7" y="116.2">VIN</text>
<text x="39.5" y="125.3">R25</text>
<text x="85.2" y="125.3">R26</text>
<text x="162.7" y="125.3">R7</text>
<text x="191.5" y="121.3">GND</text>
<text x="209.3" y="121.3">GND</text>
<text x="227" y="121.3">GND</text>
<text x="244.8" y="121.3">GND</text>
<text x="262.6" y="121.3">GND</text>
<text x="280.4" y="121.3">GND</text>
<text x="72.1" y="130.2">GND</text>
<text x="120.8" y="126.6">C11</text>
<text x="115.3" y="139.1">GND</text>
<text x="180.5" y="140.6">U6</text>
<text x="198.2" y="140.6">U7</text>
<text x="216" y="140.6">U9</text>
<text x="233.8" y="140.6">U10</text>
<text x="251.6" y="140.6">U11</text>
<text x="269.4" y="140.6">U12</text>
<text x="15.8" y="161.9">VBUS</text>
<text x="28.9" y="167">GND</text>
<text x="43.3" y="164.7">USB1</text>
<text x="20.4" y="174.9">R6</text>
<text x="20.4" y="190.1">R5</text>
<text x="25.1" y="188.6">GND</text>
<text x="28.9" y="205.1">GND</text>
<text x="64.5" y="205.1">GND</text>
</g>
<g font-size="1.5" fill="#00f">
<text x="244" y="22.5">FLIPPER_5V</text>
<text x="99.3" y="28.8">IO1</text>
<text x="99.3" y="26.3">IO0</text>
<text x="112.5" y="28.8">LCD_SDA</text>
<text x="112.6" y="26.3">LCD_RST</text>
<text x="244" y="25">FLIPPER_MOSI</text>
<text x="244" y="27.6">FLIPPER_MISO</text>
<text x="99.3" y="33.9">IO3</text>
<text x="99.3" y="31.4">IO2</text>
<text x="111.4" y="31.4">VBUS_SNS</text>
<text x="113.7" y="33.9">LCD_BL</text>
<text x="169" y="30.1">10K</text>
<text x="210.9" y="33.9">100K</text>
<text x="221.1" y="35.2">BOOT</text>
<text x="244" y="30.1">FLIPPER_CS</text>
<text x="244" y="32.6">FLIPPER_SCK</text>
<text x="244" y="35.2">FLIPPER_PB2</text>
<text x="99.3" y="41.5">IO6</text>
<text x="99.3" y="39">IO5</text>
<text x="99.3" y="36.4">IO4</text>
<text x="112.3" y="36.4">SAO_SDA</text>
<text x="112.5" y="39">SAO_SCL</text>
<text x="112.6" y="41.5">LCD_SCL</text>
<text x="183" y="36.4">VBUS_SNS</text>
<text x="197" y="40.3">1M</text>
<text x="221.1" y="37.7">EN</text>
<text x="244" y="37.7">FLIPPER_PC3</text>
<text x="244" y="40.3">GND</text>
<text x="21.7" y="44.1">22uF</text>
<text x="34.4" y="44.1">100nF</text>
<text x="99.3" y="46.6">IO8</text>
<text x="99.3" y="44.1">IO7</text>
<text x="113.5" y="46.6">LCD_RS</text>
<text x="178.3" y="44.1">FLIPPER_MISO</text>
<text x="210.9" y="44.1">100K</text>
<text x="58.5" y="50.4">IO15</text>
<text x="98.4" y="51.7">IO10</text>
<text x="99.3" y="49.1">IO9</text>
<text x="112.6" y="51.7">LEDCTRL</text>
<text x="113.5" y="49.1">LCD_CS</text>
<text x="244" y="51.7">+3.3V</text>
<text x="49.7" y="56.8">10K</text>
<text x="98.4" y="59.3">IO23</text>
<text x="98.4" y="56.8">IO14</text>
<text x="98.4" y="54.2">IO13</text>
<text x="111.1" y="59.3">FLIPPER_PA13</text>
<text x="113.5" y="56.8">USB_D+</text>
<text x="113.9" y="54.2">USB_D-</text>
<text x="244" y="54.2">FLIPPER_PA14</text>
<text x="244" y="56.8">GND</text>
<text x="244" y="59.3">FLIPPER_PA13</text>
<text x="58.5" y="60.6">EN</text>
<text x="58.5" y="63.1">RX0</text>
<text x="58.5" y="65.7">TX0</text>
<text x="98.4" y="64.4">IO25</text>
<text x="98.4" y="61.8">IO24</text>
<text x="111.1" y="61.8">FLIPPER_PA14</text>
<text x="114.9" y="64.4">FLIPPER_CS</text>
<text x="221.1" y="61.8">RX0</text>
<text x="221.1" y="64.4">TX0</text>
<text x="244" y="61.8">FLIPPER_TX</text>
<text x="244" y="64.4">FLIPPER_RX</text>
<text x="50.9" y="69.5">100nF</text>
<text x="98.4" y="69.5">IO27</text>
<text x="98.4" y="66.9">IO26</text>
<text x="113.5" y="66.9">FLIPPER_MOSI</text>
<text x="114.3" y="69.5">FLIPPER_SCK</text>
<text x="161.4" y="69.5">10K</text>
<text x="221.1" y="66.9">SAO_SDA</text>
<text x="221.1" y="69.5">SAO_SCL</text>
<text x="244" y="66.9">FLIPPER_SDA</text>
<text x="244" y="69.5">FLIPPER_SCL</text>
<text x="98.4" y="72">IO28</text>
<text x="111.4" y="72">BOOT</text>
<text x="244" y="72">FLIPPER_PB14</text>
<text x="244" y="74.5">GND</text>
<text x="144.9" y="80.9">FLIPPER_PA13</text>
<text x="170.3" y="80.9">FLIPPER_PA14</text>
<text x="195.7" y="80.9">FLIPPER_MOSI</text>
<text x="221.1" y="80.9">FLIPPER_SCK</text>
<text x="68.7" y="89.8">ESP32-C5-WROOM-1-N8R8</text>
<text x="21.7" y="97.4">22uF</text>
<text x="34.4" y="97.4">22uF</text>
<text x="152.5" y="125.3">LEDCTRL</text>
<text x="39.5" y="127.9">10K</text>
<text x="85.2" y="127.9">10K</text>
<text x="120.8" y="129.2">22uF</text>
<text x="170.3" y="127.9">330</text>
<text x="20.4" y="133">SAO_SDA</text>
<text x="89.6" y="133">SAO_SCL</text>
<text x="180.5" y="143.1">SK6805SIDE-G-003</text>
<text x="198.2" y="143.1">SK6805SIDE-G-003</text>
<text x="216" y="143.1">SK6805SIDE-G-003</text>
<text x="233.8" y="143.1">SK6805SIDE-G-003</text>
<text x="251.6" y="143.1">SK6805SIDE-G-003</text>
<text x="269.4" y="143.1">SK6805SIDE-G-003</text>
<text x="28.1" y="177.4">5.1k</text>
<text x="33.1" y="177.4">USB_D-</text>
<text x="33.1" y="180">USB_D+</text>
<text x="33.1" y="182.5">USB_D-</text>
<text x="33.1" y="185">USB_D+</text>
<text x="28.1" y="192.7">5.1k</text>
<text x="43.3" y="200.3">TYPE-C 16PIN 2MD(073)</text>
</g>
<g font-size="1.5" fill="#999">
<text x="260.8" y="22.7">8</text>
<text x="261.7" y="19.9">H6</text>
<text x="262.7" y="24">8</text>
<text x="260.8" y="27.8">6</text>
<text x="260.8" y="25.3">7</text>
<text x="262.7" y="29.1">6</text>
<text x="262.7" y="26.5">7</text>
<text x="260.8" y="35.4">3</text>
<text x="260.8" y="32.9">4</text>
<text x="260.8" y="30.3">5</text>
<text x="262.7" y="34.1">4</text>
<text x="262.7" y="31.6">5</text>
<text x="260.8" y="40.5">1</text>
<text x="260.8" y="38">2</text>
<text x="262.7" y="41.8">1</text>
<text x="262.7" y="39.2">2</text>
<text x="262.7" y="36.7">3</text>
<text x="261.7" y="45.3">HX PZ2.54-1x8P WT</text>
<text x="259.9" y="51.9">10</text>
<text x="261.7" y="49.1">H7</text>
<text x="262.7" y="53.2">10</text>
<text x="260.8" y="59.5">7</text>
<text x="260.8" y="57">8</text>
<text x="260.8" y="54.5">9</text>
<text x="262.7" y="58.3">8</text>
<text x="262.7" y="55.7">9</text>
<text x="260.8" y="64.6">5</text>
<text x="260.8" y="62.1">6</text>
<text x="262.7" y="65.9">5</text>
<text x="262.7" y="63.4">6</text>
<text x="262.7" y="60.8">7</text>
<text x="260.8" y="69.7">3</text>
<text x="260.8" y="67.2">4</text>
<text x="262.7" y="71">3</text>
<text x="262.7" y="68.4">4</text>
<text x="260.8" y="74.8">1</text>
<text x="260.8" y="72.2">2</text>
<text x="262.7" y="76.1">1</text>
<text x="262.7" y="73.5">2</text>
<text x="261.7" y="79.6">HX PZ2.54-1x10P WT</text>
<text x="56" y="127.9">H2</text>
<text x="56.9" y="131.9">1</text>
<text x="64.4" y="131.9">2</text>
<text x="56.9" y="134.5">3</text>
<text x="64.4" y="134.5">4</text>
</g>
<g font-size="1.5">
<text x="88.2" y="27.8">IO0</text>
<text x="91.7" y="29.1">7</text>
<text x="91.7" y="26.5">6</text>
<text x="88.2" y="35.4">IO3</text>
<text x="88.2" y="32.9">IO2</text>
<text x="88.2" y="30.3">IO1</text>
<text x="91.7" y="34.1">5</text>
<text x="91.7" y="31.6">4</text>
<text x="88.2" y="40.5">IO5</text>
<text x="88.2" y="38">IO4</text>
<text x="91.7" y="41.8">8</text>
<text x="91.7" y="39.2">16</text>
<text x="91.7" y="36.7">17</text>
<text x="66.9" y="45.6">20</text>
<text x="69.6" y="46.8">NC</text>
<text x="88.2" y="45.6">IO7</text>
<text x="88.2" y="43">IO6</text>
<text x="91.7" y="46.8">10</text>
<text x="91.7" y="44.3">9</text>
<text x="66.9" y="48.1">22</text>
<text x="66.9" y="50.7">19</text>
<text x="69.6" y="49.4">NC</text>
<text x="69.6" y="51.9">NC/IO15</text>
<text x="87.3" y="53.2">IO10</text>
<text x="88.2" y="50.7">IO9</text>
<text x="88.2" y="48.1">IO8</text>
<text x="91.7" y="51.9">12</text>
<text x="91.7" y="49.4">11</text>
<text x="67.7" y="58.3">2</text>
<text x="69.6" y="59.5">3V3</text>
<text x="87.3" y="58.3">IO14</text>
<text x="87.3" y="55.7">IO13</text>
<text x="91.7" y="59.5">21</text>
<text x="91.7" y="57">14</text>
<text x="91.7" y="54.5">13</text>
<text x="66.9" y="63.4">24</text>
<text x="66.9" y="65.9">25</text>
<text x="67.7" y="60.8">3</text>
<text x="69.6" y="62.1">EN</text>
<text x="69.6" y="64.6">RX0</text>
<text x="87.3" y="65.9">IO25</text>
<text x="87.3" y="63.4">IO24</text>
<text x="87.3" y="60.8">IO23</text>
<text x="91.7" y="64.6">26</text>
<text x="91.7" y="62.1">23</text>
<text x="24.7" y="67.2">2SW_RESET</text>
<text x="30.6" y="67.2">1</text>
<text x="69.6" y="67.2">TX0</text>
<text x="87.3" y="71">IO27</text>
<text x="87.3" y="68.4">IO26</text>
<text x="91.7" y="69.7">18</text>
<text x="91.7" y="67.2">27</text>
<text x="24.7" y="74.8">4</text>
<text x="30.6" y="74.8">3</text>
<text x="87.3" y="73.5">IO28</text>
<text x="91.7" y="72.2">15</text>
<text x="87.2" y="83.7">GND</text>
<text x="87.2" y="81.1">GND</text>
<text x="91.7" y="82.4">28</text>
<text x="91.7" y="79.9">1</text>
<text x="87.2" y="86.2">GND</text>
<text x="91.7" y="84.9">29</text>
<text x="121.2" y="87.5">2SW_BOOT</text>
<text x="127.1" y="87.5">1</text>
<text x="146.6" y="87.5">2SW_D 1</text>
<text x="172" y="87.5">2SW_C 1</text>
<text x="197.4" y="87.5">2SW_B 1</text>
<text x="222.8" y="87.5">2SW_A 1</text>
<text x="121.2" y="95.1">4</text>
<text x="127.1" y="95.1">3</text>
<text x="146.6" y="95.1">4</text>
<text x="152.5" y="95.1">3</text>
<text x="172" y="95.1">4</text>
<text x="177.9" y="95.1">3</text>
<text x="197.4" y="95.1">4</text>
<text x="203.3" y="95.1">3</text>
<text x="222.8" y="95.1">4</text>
<text x="228.7" y="95.1">3</text>
<text x="182.7" y="128.3" transform="rotate(-90 182.7 128.3)">4</text>
<text x="184" y="132" transform="rotate(-90 184 132)">DIN</text>
<text x="185.3" y="128.3" transform="rotate(-90 185.3 128.3)">3</text>
<text x="187.8" y="128.3" transform="rotate(-90 187.8 128.3)">2</text>
<text x="190.4" y="128.3" transform="rotate(-90 190.4 128.3)">1</text>
<text x="200.5" y="128.3" transform="rotate(-90 200.5 128.3)">4</text>
<text x="201.8" y="132" transform="rotate(-90 201.8 132)">DIN</text>
<text x="203.1" y="128.3" transform="rotate(-90 203.1 128.3)">3</text>
<text x="205.6" y="128.3" transform="rotate(-90 205.6 128.3)">2</text>
<text x="208.1" y="128.3" transform="rotate(-90 208.1 128.3)">1</text>
<text x="218.3" y="128.3" transform="rotate(-90 218.3 128.3)">4</text>
<text x="219.6" y="132" transform="rotate(-90 219.6 132)">DIN</text>
<text x="220.8" y="128.3" transform="rotate(-90 220.8 128.3)">3</text>
<text x="223.4" y="128.3" transform="rotate(-90 223.4 128.3)">2</text>
<text x="225.9" y="128.3" transform="rotate(-90 225.9 128.3)">1</text>
<text x="236.1" y="128.3" transform="rotate(-90 236.1 128.3)">4</text>
<text x="237.3" y="132" transform="rotate(-90 237.3 132)">DIN</text>
<text x="238.6" y="128.3" transform="rotate(-90 238.6 128.3)">3</text>
<text x="241.2" y="128.3" transform="rotate(-90 241.2 128.3)">2</text>
<text x="243.7" y="128.3" transform="rotate(-90 243.7 128.3)">1</text>
<text x="253.9" y="128.3" transform="rotate(-90 253.9 128.3)">4</text>
<text x="255.1" y="132" transform="rotate(-90 255.1 132)">DIN</text>
<text x="256.4" y="128.3" transform="rotate(-90 256.4 128.3)">3</text>
<text x="258.9" y="128.3" transform="rotate(-90 258.9 128.3)">2</text>
<text x="261.5" y="128.3" transform="rotate(-90 261.5 128.3)">1</text>
<text x="271.6" y="128.3" transform="rotate(-90 271.6 128.3)">4</text>
<text x="272.9" y="132" transform="rotate(-90 272.9 132)">DIN</text>
<text x="274.2" y="128.3" transform="rotate(-90 274.2 128.3)">3</text>
<text x="276.7" y="128.3" transform="rotate(-90 276.7 128.3)">2</text>
<text x="279.3" y="128.3" transform="rotate(-90 279.3 128.3)">1</text>
<text x="186.5" y="132.6" transform="rotate(-90 186.5 132.6)">VDD</text>
<text x="189.1" y="132.7" transform="rotate(-90 189.1 132.7)">GND</text>
<text x="191.6" y="133.7" transform="rotate(-90 191.6 133.7)">DOUT</text>
<text x="204.3" y="132.6" transform="rotate(-90 204.3 132.6)">VDD</text>
<text x="206.9" y="132.7" transform="rotate(-90 206.9 132.7)">GND</text>
<text x="209.4" y="133.7" transform="rotate(-90 209.4 133.7)">DOUT</text>
<text x="222.1" y="132.6" transform="rotate(-90 222.1 132.6)">VDD</text>
<text x="224.6" y="132.7" transform="rotate(-90 224.6 132.7)">GND</text>
<text x="227.2" y="133.7" transform="rotate(-90 227.2 133.7)">DOUT</text>
<text x="239.9" y="132.6" transform="rotate(-90 239.9 132.6)">VDD</text>
<text x="242.4" y="132.7" transform="rotate(-90 242.4 132.7)">GND</text>
<text x="245" y="133.7" transform="rotate(-90 245 133.7)">DOUT</text>
<text x="257.7" y="132.6" transform="rotate(-90 257.7 132.6)">VDD</text>
<text x="260.2" y="132.7" transform="rotate(-90 260.2 132.7)">GND</text>
<text x="262.7" y="133.7" transform="rotate(-90 262.7 133.7)">DOUT</text>
<text x="275.4" y="132.6" transform="rotate(-90 275.4 132.6)">VDD</text>
<text x="278" y="132.7" transform="rotate(-90 278 132.7)">GND</text>
<text x="280.5" y="133.7" transform="rotate(-90 280.5 133.7)">DOUT</text>
<text x="38.6" y="167.5">A1B12</text>
<text x="56.1" y="167.5">13</text>
<text x="39.5" y="170">A4B9</text>
<text x="41.3" y="172.6">B8</text>
<text x="44.2" y="168.8">GND</text>
<text x="44.2" y="171.3">VBUS</text>
<text x="44.2" y="173.8">SBU2</text>
<text x="53" y="168.8">EH</text>
<text x="41.3" y="175.1">A5</text>
<text x="41.3" y="177.7">B7</text>
<text x="44.2" y="176.4">CC1</text>
<text x="44.2" y="178.9">Dn2</text>
<text x="41.3" y="180.2">A6</text>
<text x="41.3" y="182.7">A7</text>
<text x="41.3" y="185.3">B6</text>
<text x="44.2" y="181.5">Dp1</text>
<text x="44.2" y="184">Dn1</text>
<text x="41.3" y="187.8">A8</text>
<text x="41.3" y="190.4">B5</text>
<text x="44.2" y="186.5">Dp2</text>
<text x="44.2" y="189.1">SBU1</text>
<text x="44.2" y="191.6">CC2</text>
<text x="38.6" y="195.4">B1A12</text>
<text x="39.5" y="192.9">B4A9</text>
<text x="44.2" y="194.2">VBUS</text>
<text x="44.2" y="196.7">GND</text>
<text x="53" y="196.7">EH</text>
<text x="56.1" y="195.4">14</text>
</g>
</svg>
